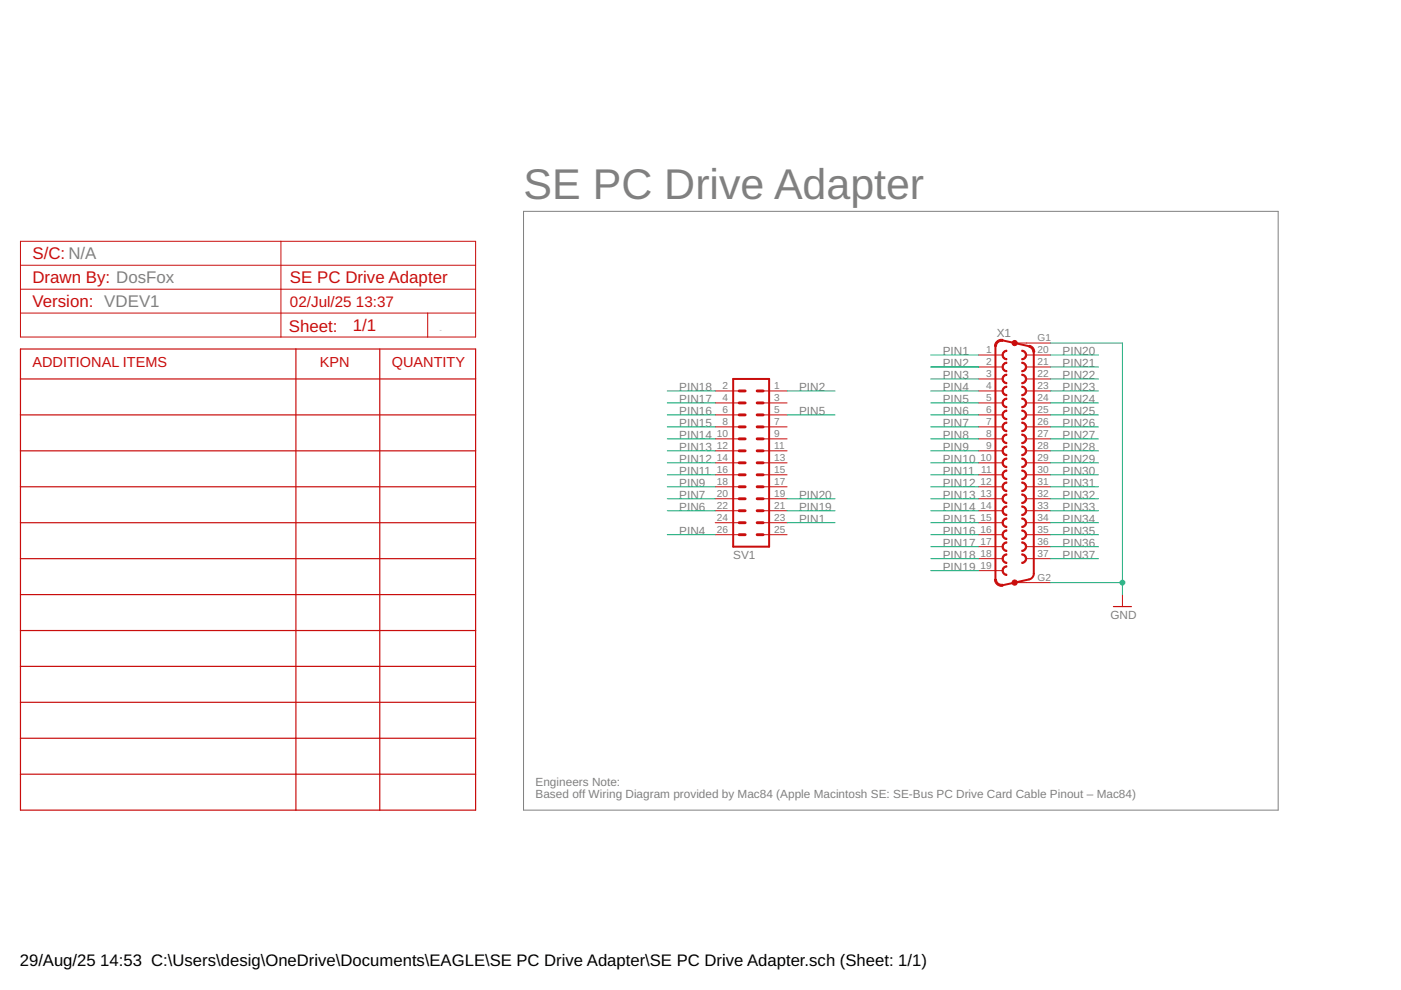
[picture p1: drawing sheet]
<svg xmlns="http://www.w3.org/2000/svg" width="297mm" height="210mm" viewBox="0 0 297 210" stroke-linecap="round" stroke-linejoin="round" font-family="sans-serif">
<path d="M111 44.8h160v127h-160z" fill="none" stroke="#808080" stroke-width=".21"/>
<g fill="none" stroke="#c90d0c" stroke-width=".21">
<path d="M4.3 51.2h96.5v20.3h-96.5zM4.3 56.2h55.1M59.6 51.2v20.3M59.6 56.2h41.2M4.3 66.4h55.1M4.3 61.3h96.5M59.6 66.4h41.2M90.7 66.4v5.1M207.5 75.3h5.1M207.5 77.8h5.1M215.1 72.7h7.6M217.7 75.3h5"/>
<path d="M217.7 77.8h5M151.6 82.9h5.1M151.6 85.4h5.1M151.6 88h5.1M151.6 90.5h5.1M151.6 93h5.1M151.6 95.6h5.1M151.6 98.1h5.1M161.8 82.9h5.1M161.8 85.4h5.1M161.8 88h5.1M161.8 90.5h5.1"/>
<path d="M161.8 93h5.1M161.8 95.6h5.1M161.8 98.1h5.1M207.5 80.3h5.1M207.5 82.9h5.1M207.5 85.4h5.1M207.5 88h5.1M207.5 90.5h5.1M207.5 93h5.1M207.5 95.6h5.1M207.5 98.1h5.1M217.7 80.3h5"/>
<path d="M217.7 82.9h5M217.7 85.4h5M217.7 88h5M217.7 90.5h5M217.7 93h5M217.7 95.6h5M217.7 98.1h5M151.6 100.7h5.1M151.6 103.2h5.1M151.6 105.7h5.1M151.6 108.3h5.1M151.6 110.8h5.1"/>
<path d="M151.6 113.4h5.1M161.8 100.7h5.1M161.8 103.2h5.1M161.8 105.7h5.1M161.8 108.3h5.1M161.8 110.8h5.1M161.8 113.4h5.1M207.5 100.7h5.1M207.5 103.2h5.1M207.5 105.7h5.1M207.5 108.3h5.1M207.5 110.8h5.1"/>
<path d="M207.5 113.4h5.1M207.5 115.9h5.1M207.5 118.4h5.1M217.7 100.7h5M217.7 103.2h5M217.7 105.7h5M217.7 108.3h5M217.7 110.8h5M217.7 113.4h5M217.7 115.9h5M217.7 118.4h5M207.5 121h5.1"/>
<path d="M215.1 123.5h7.6M238 126.1v2.5"/>
</g>
<g fill="none" stroke="#c90d0c" stroke-width=".25">
<path d="M4.3 74h96.5v97.8h-96.5zM62.7 74v97.8M80.5 74v97.8M4.3 80.3h96.5M4.3 88h96.5M4.3 95.6h96.5M4.3 103.2h96.5M4.3 110.8h96.5M4.3 118.4h96.5M4.3 126.1h96.5M4.3 133.7h96.5M236.1 128.6h3.8"/>
<path d="M4.3 156.5h96.5M4.3 141.3h96.5M4.3 148.9h96.5M4.3 164.1h96.5"/>
</g>
<g fill="#c90d0c" stroke="#c90d0c" stroke-width=".21">
<path d="M212.8 74.5l.5-.2h.2v.2a.76 .76 0 0 0-.8 .8 .76 .76 0 0 0 .8 .7v.3a1.01 1.01 0 0 1-1-.7 1.01 1.01 0 0 1 .3-1.1z" fill-rule="evenodd"/>
<path d="M216.6 74.3a1.02 1.02 0 0 1 1.1 1 1.02 1.02 0 0 1-1.1 1v-.3a.76 .76 0 0 0 .8-.7 .76 .76 0 0 0-.8-.8z" fill-rule="evenodd"/>
<path d="M212.8 77l.5-.2h.2v.2a.76 .76 0 0 0-.8 .8 .76 .76 0 0 0 .8 .8v.2a1.01 1.01 0 0 1-1-.6 1.01 1.01 0 0 1 .3-1.2z" fill-rule="evenodd"/>
<path d="M216.6 76.8a1.02 1.02 0 0 1 1.1 1 1.02 1.02 0 0 1-1.1 1v-.2a.76 .76 0 0 0 .8-.8 .76 .76 0 0 0-.8-.8z" fill-rule="evenodd"/>
<path d="M212.8 79.6l.5-.3h.2v.3a.76 .76 0 0 0-.8 .7 .76 .76 0 0 0 .8 .8v.3a1.01 1.01 0 0 1-1-.7 1.01 1.01 0 0 1 .3-1.1z" fill-rule="evenodd"/>
<path d="M216.6 79.3a1.02 1.02 0 0 1 1.1 1 1.02 1.02 0 0 1-1.1 1.1v-.3a.76 .76 0 0 0 .8-.8 .76 .76 0 0 0-.8-.7z" fill-rule="evenodd"/>
<path d="M212.8 82.1l.5-.2h.2v.2a.76 .76 0 0 0-.8 .8 .76 .76 0 0 0 .8 .8v.2a1.01 1.01 0 0 1-1-.7 1.01 1.01 0 0 1 .3-1.1z" fill-rule="evenodd"/>
<path d="M216.6 81.9a1.02 1.02 0 0 1 1.1 1 1.02 1.02 0 0 1-1.1 1v-.2a.76 .76 0 0 0 .8-.8 .76 .76 0 0 0-.8-.8z" fill-rule="evenodd"/>
<path d="M212.8 84.7l.5-.3h.2v.3a.76 .76 0 0 0-.8 .7 .76 .76 0 0 0 .8 .8v.2a1.01 1.01 0 0 1-1-.6 1.01 1.01 0 0 1 .3-1.1z" fill-rule="evenodd"/>
<path d="M216.6 84.4a1.02 1.02 0 0 1 1.1 1 1.02 1.02 0 0 1-1.1 1v-.2a.76 .76 0 0 0 .8-.8 .76 .76 0 0 0-.8-.7z" fill-rule="evenodd"/>
<path d="M212.8 87.2l.5-.2h.2v.2a.76 .76 0 0 0-.8 .8 .76 .76 0 0 0 .8 .7v.3a1.01 1.01 0 0 1-1-.7 1.01 1.01 0 0 1 .3-1.1z" fill-rule="evenodd"/>
<path d="M216.6 87a1.02 1.02 0 0 1 1.1 1 1.02 1.02 0 0 1-1.1 1v-.3a.76 .76 0 0 0 .8-.7 .76 .76 0 0 0-.8-.8z" fill-rule="evenodd"/>
<path d="M212.8 89.7l.7-.2v.2a.76 .76 0 0 0-.8 .8 .76 .76 0 0 0 .8 .8v.2a1.02 1.02 0 0 1-1-.6 1.02 1.02 0 0 1 .3-1.2z" fill-rule="evenodd"/>
<path d="M216.6 89.5a1.02 1.02 0 0 1 1.1 1 1.02 1.02 0 0 1-1.1 1v-.2a.76 .76 0 0 0 .8-.8 .76 .76 0 0 0-.8-.8z" fill-rule="evenodd"/>
<path d="M212.8 92.3l.7-.3v.3a.76 .76 0 0 0-.8 .7 .76 .76 0 0 0 .8 .8v.3a1.02 1.02 0 0 1-1-.7 1.02 1.02 0 0 1 .3-1.1z" fill-rule="evenodd"/>
<path d="M216.6 92a1.02 1.02 0 0 1 1.1 1 1.02 1.02 0 0 1-1.1 1.1v-.3a.76 .76 0 0 0 .8-.8 .76 .76 0 0 0-.8-.7z" fill-rule="evenodd"/>
<path d="M212.8 94.8l.7-.2v.2a.76 .76 0 0 0-.8 .8 .76 .76 0 0 0 .8 .8v.2a1.02 1.02 0 0 1-1-.7 1.02 1.02 0 0 1 .3-1.1z" fill-rule="evenodd"/>
<path d="M216.6 94.6a1.02 1.02 0 0 1 1.1 1 1.02 1.02 0 0 1-1.1 1v-.2a.76 .76 0 0 0 .8-.8 .76 .76 0 0 0-.8-.8z" fill-rule="evenodd"/>
<path d="M212.8 97.3l.7-.2v.3a.76 .76 0 0 0-.8 .7 .76 .76 0 0 0 .8 .8v.2a1.02 1.02 0 0 1-1-.6 1.02 1.02 0 0 1 .3-1.2z" fill-rule="evenodd"/>
<path d="M216.6 97.1a1.02 1.02 0 0 1 1.1 1 1.02 1.02 0 0 1-1.1 1v-.2a.76 .76 0 0 0 .8-.8 .76 .76 0 0 0-.8-.7z" fill-rule="evenodd"/>
<path d="M212.8 99.9l.7-.2v.2a.76 .76 0 0 0-.8 .8 .76 .76 0 0 0 .8 .7v.3a1.02 1.02 0 0 1-1-.7 1.02 1.02 0 0 1 .3-1.1z" fill-rule="evenodd"/>
<path d="M216.6 99.7a1.02 1.02 0 0 1 1.1 1 1.02 1.02 0 0 1-1.1 1v-.3a.76 .76 0 0 0 .8-.7 .76 .76 0 0 0-.8-.8z" fill-rule="evenodd"/>
<path d="M212.8 102.4l.7-.2v.2a.76 .76 0 0 0-.8 .8 .76 .76 0 0 0 .8 .8v.2a1.02 1.02 0 0 1-1-.6 1.02 1.02 0 0 1 .3-1.2z" fill-rule="evenodd"/>
<path d="M216.6 102.2a1.02 1.02 0 0 1 1.1 1 1.02 1.02 0 0 1-1.1 1v-.2a.76 .76 0 0 0 .8-.8 .76 .76 0 0 0-.8-.8z" fill-rule="evenodd"/>
<path d="M212.8 105l.7-.3v.3a.76 .76 0 0 0-.8 .7 .76 .76 0 0 0 .8 .8v.3a1.02 1.02 0 0 1-1-.7 1.02 1.02 0 0 1 .3-1.1z" fill-rule="evenodd"/>
<path d="M216.6 104.7a1.02 1.02 0 0 1 1.1 1 1.02 1.02 0 0 1-1.1 1.1v-.3a.76 .76 0 0 0 .8-.8 .76 .76 0 0 0-.8-.7z" fill-rule="evenodd"/>
<path d="M212.8 107.5l.7-.2v.2a.76 .76 0 0 0-.8 .8 .76 .76 0 0 0 .8 .8v.2a1.02 1.02 0 0 1-1-.7 1.02 1.02 0 0 1 .3-1.1z" fill-rule="evenodd"/>
<path d="M216.6 107.3a1.02 1.02 0 0 1 1.1 1 1.02 1.02 0 0 1-1.1 1v-.2a.76 .76 0 0 0 .8-.8 .76 .76 0 0 0-.8-.8z" fill-rule="evenodd"/>
<path d="M212.8 110l.7-.2v.3a.76 .76 0 0 0-.8 .7 .76 .76 0 0 0 .8 .8v.2a1.02 1.02 0 0 1-1-.6 1.02 1.02 0 0 1 .3-1.2z" fill-rule="evenodd"/>
<path d="M216.6 109.8a1.02 1.02 0 0 1 1.1 1 1.02 1.02 0 0 1-1.1 1v-.2a.76 .76 0 0 0 .8-.8 .76 .76 0 0 0-.8-.7z" fill-rule="evenodd"/>
<path d="M212.8 112.6l.7-.2v.2a.76 .76 0 0 0-.8 .8 .76 .76 0 0 0 .8 .7v.3a1.02 1.02 0 0 1-1-.7 1.02 1.02 0 0 1 .3-1.1z" fill-rule="evenodd"/>
<path d="M216.6 112.4a1.02 1.02 0 0 1 1.1 1 1.02 1.02 0 0 1-1.1 1v-.3a.76 .76 0 0 0 .8-.7 .76 .76 0 0 0-.8-.8z" fill-rule="evenodd"/>
<path d="M212.8 115.1l.7-.2v.2a.76 .76 0 0 0-.8 .8 .76 .76 0 0 0 .8 .8v.2a1.02 1.02 0 0 1-1-.6 1.02 1.02 0 0 1 .3-1.2z" fill-rule="evenodd"/>
<path d="M216.6 114.9a1.02 1.02 0 0 1 1.1 1 1.02 1.02 0 0 1-1.1 1v-.2a.76 .76 0 0 0 .8-.8 .76 .76 0 0 0-.8-.8z" fill-rule="evenodd"/>
<path d="M212.8 117.7l.7-.3v.3a.76 .76 0 0 0-.8 .7 .76 .76 0 0 0 .8 .8v.3a1.02 1.02 0 0 1-1-.7 1.02 1.02 0 0 1 .3-1.1z" fill-rule="evenodd"/>
<path d="M216.6 117.4a1.02 1.02 0 0 1 1.1 1 1.02 1.02 0 0 1-1.1 1.1v-.3a.76 .76 0 0 0 .8-.8 .76 .76 0 0 0-.8-.7z" fill-rule="evenodd"/>
<path d="M212.8 120.2l.7-.2v.2a.76 .76 0 0 0-.8 .8 .76 .76 0 0 0 .8 .8v.2a1.02 1.02 0 0 1-1-.7 1.02 1.02 0 0 1 .3-1.1z" fill-rule="evenodd"/>
<path d="M211.3 72.4l.5-.4h.8v.4l-.8 .1-.4 .4-.1 .5h-.4v-.5z" fill-rule="evenodd"/>
<path d="M218.2 73.2l.5 .2a1.39 1.39 0 0 1 .7 1.3h-.4l-.2-.6-.7-.5z" fill-rule="evenodd"/>
<path d="M210.9 122.8h.4l.1 .6 .4 .3 .8 .2v.4a1.46 1.46 0 0 1-1.7-1.5z" fill-rule="evenodd"/>
<circle cx="215.1" cy="72.7" r=".56"/>
<circle cx="215.1" cy="123.5" r=".56"/>
</g>
<path d="M211.1 73.4v49.4M212.6 72.2l5.6 1.2M219.2 74.7v47.2l-.3 .5-.4 .4-5.9 1.3M155.4 80.3h7.7v35.6h-7.7z" fill="none" stroke="#c90d0c" stroke-width=".42"/>
<g fill="none" stroke="#c90d0c" stroke-width=".61">
<path d="M156.7 93h1.3M156.7 90.5h1.3M156.7 88h1.3M156.7 85.4h1.3M156.7 82.9h1.3M156.7 95.6h1.3M156.7 98.1h1.3M160.5 93h1.3M160.5 90.5h1.3M160.5 88h1.3M160.5 85.4h1.3M160.5 82.9h1.3"/>
<path d="M160.5 95.6h1.3M160.5 98.1h1.3M156.7 100.7h1.3M156.7 103.2h1.3M156.7 105.7h1.3M156.7 108.3h1.3M156.7 110.8h1.3M156.7 113.4h1.3M160.5 100.7h1.3M160.5 103.2h1.3M160.5 105.7h1.3M160.5 108.3h1.3"/>
<path d="M160.5 110.8h1.3M160.5 113.4h1.3"/>
</g>
<g fill="none" stroke="#0dab76" stroke-width=".21">
<path d="M197.3 75.3h10.2M197.3 77.8h10.2M222.7 75.3h10.2M222.7 77.8h10.2M222.7 72.7h15.3v53.4M141.5 82.9h10.1M141.5 85.4h10.1M141.5 88h10.1M141.5 90.5h10.1M141.5 93h10.1M141.5 95.6h10.1M141.5 98.1h10.1"/>
<path d="M166.9 82.9h10.1M166.9 88h10.1M197.3 82.9h10.2M197.3 80.3h10.2M197.3 85.4h10.2M197.3 88h10.2M197.3 90.5h10.2M197.3 93h10.2M197.3 95.6h10.2M197.3 98.1h10.2M222.7 82.9h10.2M222.7 80.3h10.2"/>
<path d="M222.7 85.4h10.2M222.7 88h10.2M222.7 90.5h10.2M222.7 93h10.2M222.7 95.6h10.2M222.7 98.1h10.2M141.5 113.4h10.1M141.5 108.3h10.1M141.5 105.7h10.1M141.5 103.2h10.1M141.5 100.7h10.1M166.9 110.8h10.1"/>
<path d="M166.9 108.3h10.1M166.9 105.7h10.1M197.3 110.8h10.2M197.3 113.4h10.2M197.3 108.3h10.2M197.3 105.7h10.2M197.3 103.2h10.2M197.3 100.7h10.2M197.3 115.9h10.2M197.3 118.4h10.2M222.7 110.8h10.2M222.7 113.4h10.2"/>
<path d="M222.7 108.3h10.2M222.7 105.7h10.2M222.7 103.2h10.2M222.7 100.7h10.2M222.7 115.9h10.2M222.7 118.4h10.2M197.3 121h10.2M222.7 123.5h15.3"/>
</g>
<circle cx="238" cy="123.5" r=".51" fill="#0dab76" stroke="#0dab76" stroke-width=".21"/>
<text font-size="9.1" fill="#808080" x="111" y="42.3">SE PC Drive Adapter</text>
<g font-size="3.6" fill="#c90d0c">
<text x="6.9" y="55">S/C: N/A</text>
<text x="6.9" y="60">Drawn By: DosFox</text>
<text x="6.9" y="65.1">Version: VDEV1</text>
<text x="61.5" y="60">SE PC Drive Adapter</text>
<text x="61.2" y="70.3">Sheet:</text>
<text x="74.8" y="70.2">1/1</text>
</g>
<g font-size="3.5">
<text x="4.2" y="204.7">29/Aug/25</text>
<text x="21.3" y="204.7">14:53 C:\Users\desig\OneDrive\Documents\EAGLE\SE PC Drive Adapter\SE PC Drive Adapter.sch (Sheet: 1/1)</text>
</g>
<g font-size="3.2" fill="#c90d0c">
<text x="61.5" y="65.1">02/Jul/25</text>
<text x="75.5" y="65.1">13:37</text>
</g>
<g font-size="3.1" fill="#c90d0c">
<text x="6.9" y="77.8">ADDITIONAL ITEMS</text>
<text x="67.8" y="77.8">KPN</text>
<text x="83.1" y="77.8">QUANTITY</text>
</g>
<g font-size="2.5" fill="#808080">
<text x="211.3" y="71.5">X1</text>
<text x="199.9" y="75.3">PIN1</text>
<text x="199.9" y="77.8">PIN2</text>
<text x="225.3" y="75.3">PIN20</text>
<text x="225.3" y="77.8">PIN21</text>
<text x="144" y="82.9">PIN18</text>
<text x="169.4" y="82.9">PIN2</text>
<text x="199.9" y="80.4">PIN3</text>
<text x="199.9" y="82.9">PIN4</text>
<text x="225.3" y="80.4">PIN22</text>
<text x="225.3" y="82.9">PIN23</text>
<text x="144" y="88">PIN16</text>
<text x="144" y="85.4">PIN17</text>
<text x="169.4" y="88">PIN5</text>
<text x="199.9" y="85.4">PIN5</text>
<text x="199.9" y="88">PIN6</text>
<text x="225.3" y="85.4">PIN24</text>
<text x="225.3" y="88">PIN25</text>
<text x="144" y="95.6">PIN13</text>
<text x="144" y="93.1">PIN14</text>
<text x="144" y="90.5">PIN15</text>
<text x="199.9" y="90.5">PIN7</text>
<text x="199.9" y="93.1">PIN8</text>
<text x="199.9" y="95.6">PIN9</text>
<text x="225.3" y="90.5">PIN26</text>
<text x="225.3" y="93.1">PIN27</text>
<text x="225.3" y="95.6">PIN28</text>
<text x="144" y="100.7">PIN11</text>
<text x="144" y="98.1">PIN12</text>
<text x="199.9" y="98.1">PIN10</text>
<text x="199.9" y="100.7">PIN11</text>
<text x="225.3" y="98.1">PIN29</text>
<text x="225.3" y="100.7">PIN30</text>
<text x="144" y="105.7">PIN7</text>
<text x="144" y="103.2">PIN9</text>
<text x="169.4" y="105.7">PIN20</text>
<text x="199.9" y="103.2">PIN12</text>
<text x="199.9" y="105.7">PIN13</text>
<text x="225.3" y="103.2">PIN31</text>
<text x="225.3" y="105.7">PIN32</text>
<text x="144" y="113.4">PIN4</text>
<text x="144" y="108.3">PIN6</text>
<text x="169.4" y="110.8">PIN1</text>
<text x="169.4" y="108.3">PIN19</text>
<text x="199.9" y="108.3">PIN14</text>
<text x="199.9" y="110.8">PIN15</text>
<text x="199.9" y="113.4">PIN16</text>
<text x="225.3" y="108.3">PIN33</text>
<text x="225.3" y="110.8">PIN34</text>
<text x="225.3" y="113.4">PIN35</text>
<text x="155.4" y="118.4">SV1</text>
<text x="199.9" y="115.9">PIN17</text>
<text x="199.9" y="118.4">PIN18</text>
<text x="225.3" y="115.9">PIN36</text>
<text x="225.3" y="118.4">PIN37</text>
<text x="199.9" y="121">PIN19</text>
<text x="235.4" y="131.1">GND</text>
<text x="113.5" y="166.6">Engineers Note:</text>
<text x="113.5" y="169.2">Based off Wiring Diagram provided by Mac84 (Apple Macintosh SE: SE-Bus PC Drive Card Cable Pinout – Mac84)</text>
</g>
<g font-size="2.1" fill="#808080">
<text x="209.1" y="74.9">1</text>
<text x="209.1" y="77.5">2</text>
<text x="220" y="74.9">20</text>
<text x="220" y="77.5">21</text>
<text x="220" y="72.4">G1</text>
<text x="153.2" y="82.5">2</text>
<text x="164.1" y="82.5">1</text>
<text x="209.1" y="80">3</text>
<text x="209.1" y="82.5">4</text>
<text x="220" y="80">22</text>
<text x="220" y="82.5">23</text>
<text x="153.2" y="85.1">4</text>
<text x="153.2" y="87.6">6</text>
<text x="164.1" y="85.1">3</text>
<text x="164.1" y="87.6">5</text>
<text x="209.1" y="85.1">5</text>
<text x="209.1" y="87.6">6</text>
<text x="220" y="85.1">24</text>
<text x="220" y="87.6">25</text>
<text x="152" y="92.7">10</text>
<text x="152" y="95.2">12</text>
<text x="153.2" y="90.2">8</text>
<text x="164.1" y="90.2">7</text>
<text x="164.1" y="92.7">9</text>
<text x="164.1" y="95.2">11</text>
<text x="209.1" y="90.2">7</text>
<text x="209.1" y="92.7">8</text>
<text x="209.1" y="95.2">9</text>
<text x="220" y="90.2">26</text>
<text x="220" y="92.7">27</text>
<text x="220" y="95.2">28</text>
<text x="152" y="97.8">14</text>
<text x="152" y="100.3">16</text>
<text x="164.1" y="97.8">13</text>
<text x="164.1" y="100.3">15</text>
<text x="207.9" y="97.8">10</text>
<text x="208" y="100.3">11</text>
<text x="220" y="97.8">29</text>
<text x="220" y="100.3">30</text>
<text x="152" y="102.9">18</text>
<text x="152" y="105.4">20</text>
<text x="152" y="107.9">22</text>
<text x="164.1" y="102.9">17</text>
<text x="164.1" y="105.4">19</text>
<text x="164.1" y="107.9">21</text>
<text x="207.9" y="102.9">12</text>
<text x="207.9" y="105.4">13</text>
<text x="207.9" y="107.9">14</text>
<text x="220" y="102.9">31</text>
<text x="220" y="105.4">32</text>
<text x="220" y="107.9">33</text>
<text x="152" y="110.5">24</text>
<text x="152" y="113">26</text>
<text x="164.1" y="110.5">23</text>
<text x="164.1" y="113">25</text>
<text x="207.9" y="110.5">15</text>
<text x="207.9" y="113">16</text>
<text x="220" y="110.5">34</text>
<text x="220" y="113">35</text>
<text x="207.9" y="115.5">17</text>
<text x="207.9" y="118.1">18</text>
<text x="220" y="115.5">36</text>
<text x="220" y="118.1">37</text>
<text x="207.9" y="120.6">19</text>
<text x="220" y="123.2">G2</text>
</g>
<text font-size=".3" fill="#808080" x="93.2" y="70.2">A1</text>
</svg>
